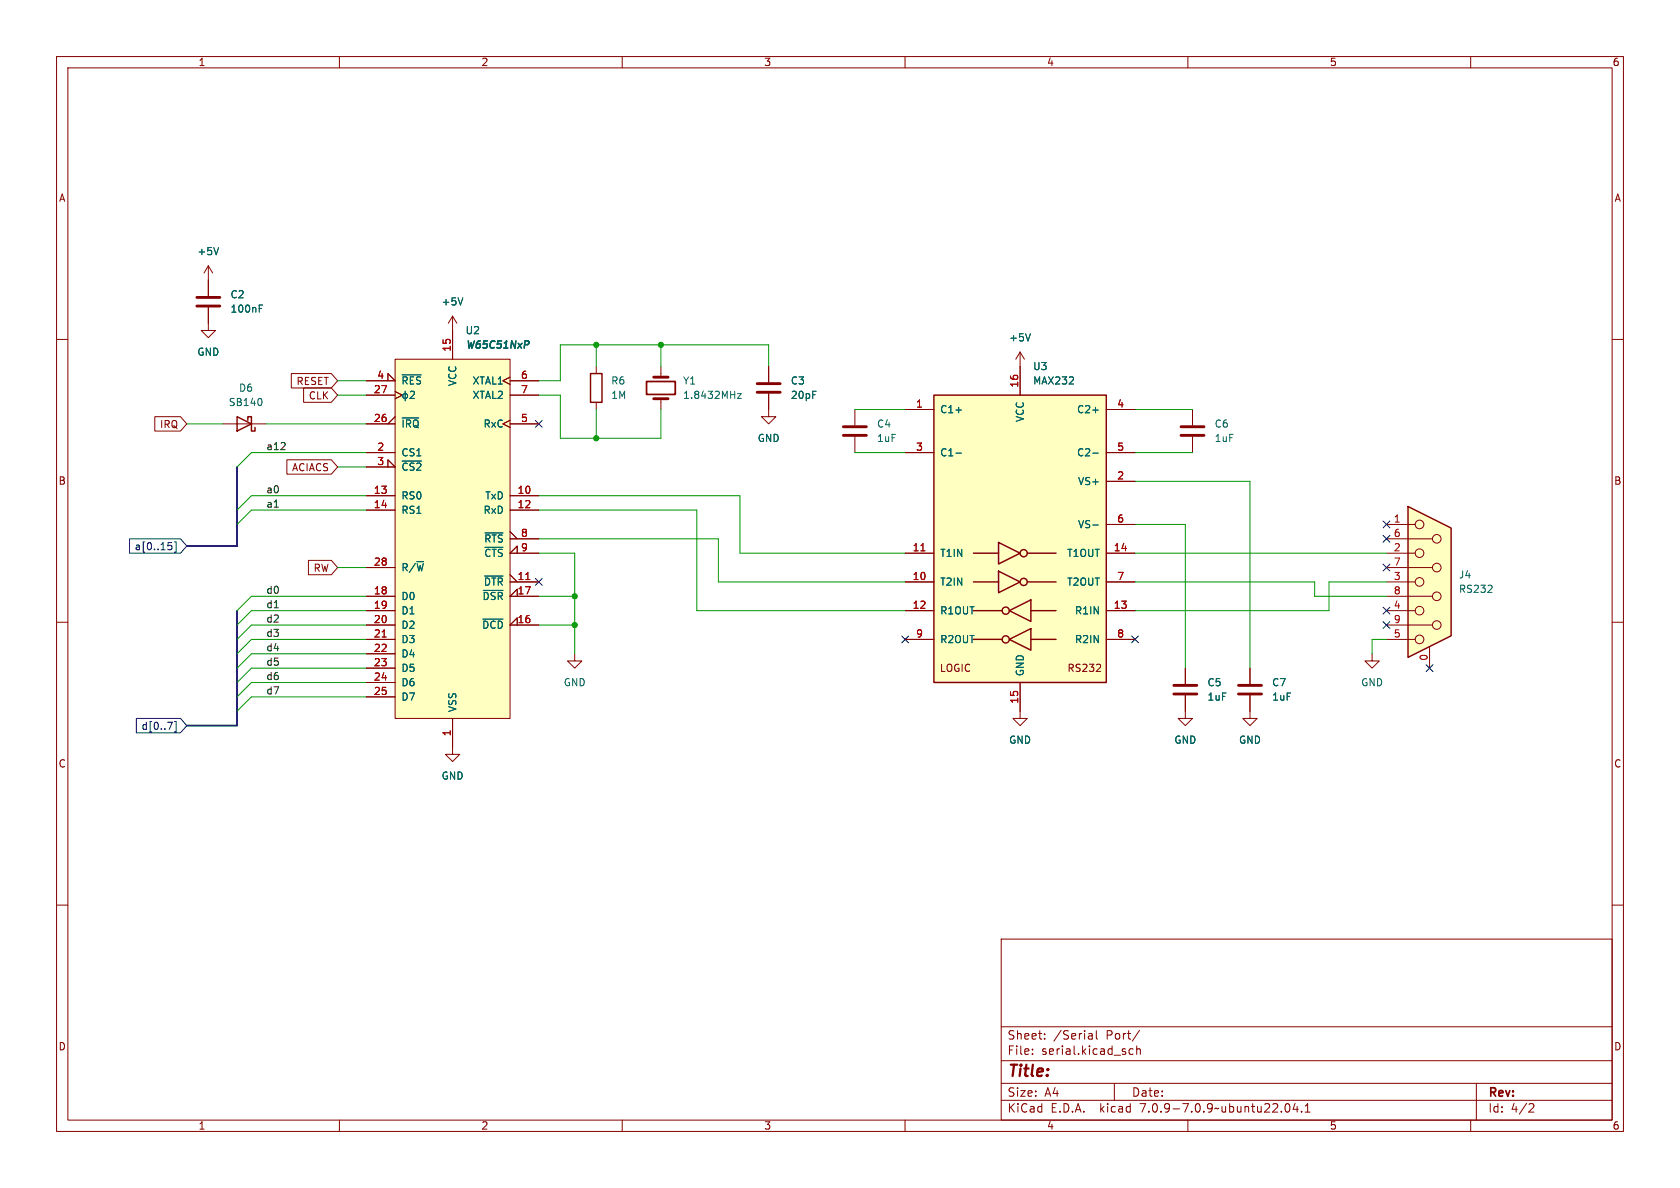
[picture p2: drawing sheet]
<svg xmlns="http://www.w3.org/2000/svg" width="297mm" height="210mm" viewBox="0 0 297 210" stroke-linecap="round" stroke-linejoin="round" font-family="sans-serif">
<g fill="none" stroke="#840000" stroke-width=".18">
<path d="M10 10h277v190h-277zM12 12h273v186h-273zM60 10v2M110 10v2M160 10v2M210 10v2M260 10v2M10 60h2M36.8 54.4v4h1.3l-1.3 1.3-1.2-1.3h1.2M36.8 47l-.7 1.3M36.8 47v5.3M36.8 47l.8 1.3"/>
<path d="M80 55.9v7.6M80 55.9l-.8 1.3M80 55.9l.8 1.3M285 60h2M39.4 74.9h7.6M64.8 67.3h5l-1.2-1.3v1.3M64.8 74.9h5M64.8 69.9h5M69.8 63.5h20.4v63.5h-20.4zM69.8 69.2l1.3 .7-1.3 .6M69.8 73.7l-1.2 1.2M90.2 74.3l-1.3 .6 1.3 .7"/>
<path d="M90.2 66.7l-1.3 .6 1.3 .6M90.2 74.9h5M90.2 69.9h5M90.2 67.3h5M105.4 64.8v1.2M105.4 71.1v1.3M116.8 64.8v1.9M116.8 70.5v1.9M135.9 69.6v4.1h1.3l-1.3 1.2-1.3-1.2h1.3M135.9 64.8v2.8M160 72.4h5.1M180.3 62.2l-.7 1.3"/>
<path d="M180.3 62.2v7.7M180.3 62.2l.8 1.3M195.6 72.4h5.1M210.8 72.4v2.8M210.8 77.2v2.8M64.8 82.6h5l-1.2-1.3v1.3M64.8 87.6h5M64.8 90.2h5M64.8 80h5M90.2 87.6h5M90.2 90.2h5M90.2 95.3h5"/>
<path d="M90.2 94l1.2 1.3M91.4 97.8v-1.3l-1.2 1.3h5M160 80h5.1M160 97.8h5.1M195.6 80h5.1M195.6 97.8h5.1M195.6 85.1h5.1M195.6 92.7h5.1M10 110h2M64.8 110.5h5M64.8 105.4h5M64.8 108h5"/>
<path d="M64.8 113h5M64.8 115.6h5M64.8 118.1h5M64.8 100.3h5M90.2 102.9h5M90.2 101.6l1.2 1.3M91.4 110.5v-1.3l-1.2 1.3h5M91.4 105.4v-1.3l-1.2 1.3h5M101.6 115.6v1.2h1.3l-1.3 1.3-1.3-1.3h1.3M160 102.9h5.1M160 108h5.1M160 113h5.1"/>
<path d="M193.8 118.7h.8M194.5 117.5v.5M195.6 102.9h5.1M195.6 108h5.1M195.6 113h5.1M209.5 118.1v2.8M221 118.1v2.8M242.6 115.6v1.2h1.2l-1.2 1.3-1.3-1.3h1.3M285 110h2M64.8 120.7h5M64.8 123.2h5M80 127v6.4h1.3l-1.3 1.2-1.3-1.2h1.3"/>
<path d="M180.3 120.7v6.3h1.3l-1.3 1.3-1.2-1.3h1.2M209.5 122.9v4.1h1.3l-1.3 1.3-1.2-1.3h1.2M221 122.9v4.1h1.2l-1.2 1.3-1.3-1.3h1.3M10 160h2M285 160h2M177 166h108v32h-108zM60 198v2M110 198v2M160 198v2M177 194.5h108M177 191.5h108M177 187.5h108"/>
<path d="M177 181.5h108M182.5 186.3v.1M182.5 185.5v.1M184.7 183.6v.1M184.7 182.8v.1M192.6 182.7h.3l.2 .2v.8M193.1 183.6l-.5 .1M193.1 183.1h-.5M193.8 182.2v1.3l.2 .2M197 191.5v3M200.3 185.5l-.4-.1-.3 .3v.4l.1 .2h.6M201 185.5l.2-.1 .3 .1 .1 .9"/>
<path d="M201 184.9v1.5M201.5 182.1l-1.3 2M210 198v2M227.3 195.2l.2-.1a.81 .81 0 0 1 .6 .6 .81 .81 0 0 1-.3 .8l-.1 .1a.81 .81 0 0 1-.4-1.4zM229 195l-.4 1.1h.9M229.3 195.6v1M230.1 196.5v.1M230.7 196.6h.9M230.7 195.5l.5-.4v1.5M260 198v2M261 191.5v6.5M270.5 195.1l.5 .1 .2 .3-1 1.1h1"/>
</g>
<path d="M114.3 67.4h5.1v2.3h-5.1z" fill="none" stroke="#840000" stroke-width=".3"/>
<path d="M34.8 54.1h4.1M34.8 52.6h4.1M115.6 70.5h2.5M115.6 66.7h2.5M133.9 69.3h4M133.9 67.8h4M208.8 77h4.1M208.8 75.4h4.1M207.5 122.7h4.1M207.5 121.2h4.1M218.9 122.7h4.1M218.9 121.2h4.1" fill="none" stroke="#840000" stroke-width=".51"/>
<g fill="none" stroke="#006464" stroke-width=".18">
<path d="M38.6 43.8l-.4 1.2M45.8 54.5h.5M45.8 53.9h.6M81.8 52.6l-.4 1.3M182.2 59l-.5 1.3M46.2 70.6l.1 .3-.1 .7M71.1 73.9h2.9M71.1 66.3h3.4M71.6 69.2v1.7M72.5 69.3l.5-.1 .3 .3-.8 .9h.8M130.4 69.6h.6l-.6 .8h.6M169 72.5h1"/>
<path d="M193.2 72.5h1M71.1 81.5h3.4M85.7 94.2h3.2M85.7 96.7h3.2M169 80.1h1M193.2 80.1h1M193.2 92.8h1M85.4 109.4h3.5M85.4 104.4h3.5M85.7 101.8h3.2"/>
<circle cx="71.6" cy="70" r=".44"/>
</g>
<g fill="none" stroke="#840000" stroke-width=".25">
<path d="M41.9 73.7l2.5 1.2-2.5 1.3zM43.8 74.3v-.6h.6v2.5h.7v-.6M104.4 66h2v5.1h-2zM165.1 69.9h30.5v50.8h-30.5zM172.1 97.8h4.4M176.5 95.9l3.8 1.9-3.8 1.9zM181.6 97.8h5.1M172.1 102.9h4.4M172.1 113h5.1M172.1 108h5.1M176.5 101l3.8 1.9-3.8 1.9zM178.4 113l3.8-1.9v3.8z"/>
<path d="M178.4 108l3.8-2v3.9zM181.6 102.9h5.1M182.2 113h4.5M182.2 108h4.5"/>
<circle cx="181" cy="97.8" r=".63"/>
<circle cx="177.8" cy="113" r=".63"/>
<circle cx="177.8" cy="107.9" r=".63"/>
<circle cx="181" cy="102.9" r=".63"/>
</g>
<g fill="#ffffc2" stroke="#ffffc2" stroke-width=".18">
<path d="M69.8 63.5h20.4v63.5h-20.4z"/>
<path d="M165.1 69.9h30.5v50.8h-30.5z"/>
</g>
<path d="M162.8 97.4h.7M67.6 112.6h.7M93 102.5h.7" fill="none" stroke="#a90000" stroke-width=".18"/>
<path d="M92.8 60.3h.6l.1 .4-.3 .2h-.5" fill="none" stroke="#006464" stroke-width=".25"/>
<path d="M248.9 89.5l7.6 3.8v19.1l-7.6 3.8z" fill="#ffffc2"/>
<g fill="none" stroke="#840000" stroke-width=".18">
<path d="M36.8 49.5v2.8M36.8 54.4v2.8M80 58.4v5.1M27.4 73.7h4.5l1.1 1.2-1.1 1.3h-4.5zM51.5 66h7.1l1.1 1.3-1.1 1.3h-7.1zM53.7 68.6h4.9l1.1 1.3-1.1 1.2h-4.9zM64.8 67.3h5l-1.2-1.3v1.3M64.8 74.9h5M64.8 69.9h5M69.8 69.2l1.3 .7-1.3 .6M69.8 73.7l-1.2 1.2M90.2 74.3l-1.3 .6 1.3 .7"/>
<path d="M90.2 66.7l-1.3 .6 1.3 .6M90.2 74.9h5M90.2 69.9h5M90.2 67.3h5M135.9 64.8v2.8M135.9 69.6v2.8M151.1 72.4v2.8M151.1 77.2v2.8M160 72.4h5.1M180.3 64.8v5.1M195.6 72.4h5.1M50.7 81.3h7.9l1.1 1.3-1.1 1.2h-7.9z"/>
<path d="M54.5 99.1h4.1l1.1 1.2-1.1 1.3h-4.1zM64.8 82.6h5l-1.2-1.3v1.3M64.8 80h5M64.8 87.6h5M64.8 90.2h5M90.2 95.3h5M90.2 87.6h5M90.2 90.2h5M90.2 94l1.2 1.3M91.4 97.8v-1.3l-1.2 1.3h5M160 97.8h5.1M160 80h5.1"/>
<path d="M195.6 97.8h5.1M195.6 92.7h5.1M195.6 85.1h5.1M195.6 80h5.1M245.1 97.8h5.1M245.1 95.3h8.1M245.1 92.7h5.1M64.8 113h5M64.8 110.5h5M64.8 108h5M64.8 105.4h5M64.8 100.3h5"/>
<path d="M64.8 115.6h5M64.8 118.1h5M90.2 102.9h5M90.2 101.6l1.2 1.3M91.4 110.5v-1.3l-1.2 1.3h5M91.4 105.4v-1.3l-1.2 1.3h5M160 113h5.1M160 108h5.1M160 102.9h5.1M195.6 113h5.1M195.6 108h5.1M195.6 102.9h5.1"/>
<path d="M209.5 118.1v2.8M221 118.1v2.8M245.1 113h5.1M245.1 110.5h8.1M245.1 108h5.1M245.1 105.4h8.1M245.1 102.9h5.1M245.1 100.3h8.1M252.7 114.3v3.8M64.8 120.7h5M64.8 123.2h5M80 127v5.1"/>
<path d="M180.3 120.7v5M209.5 122.9v2.8M221 122.9v2.8"/>
<circle cx="251" cy="92.7" r=".76"/>
<circle cx="251" cy="97.8" r=".76"/>
<circle cx="254" cy="95.2" r=".76"/>
<circle cx="251" cy="113" r=".76"/>
<circle cx="251" cy="107.9" r=".76"/>
<circle cx="251" cy="102.9" r=".76"/>
<circle cx="254" cy="110.5" r=".76"/>
<circle cx="254" cy="105.4" r=".76"/>
<circle cx="254" cy="100.3" r=".76"/>
</g>
<path d="M248.9 89.5l7.6 3.8v19.1l-7.6 3.8z" fill="none" stroke="#840000" stroke-width=".25"/>
<g fill="none" stroke="#006464" stroke-width=".18">
<path d="M38.6 43.8l-.4 1.2M45.8 54.5h.5M45.8 53.9h.6M81.8 52.6l-.4 1.3M182.2 59l-.5 1.3M71.1 73.9h2.9M71.1 66.3h3.4M71.6 69.2v1.7M72.5 69.3l.5-.1 .3 .3-.8 .9h.8M169 72.5h1M193.2 72.5h1M71.1 81.5h3.4"/>
<path d="M85.7 94.2h3.2M85.7 96.7h3.2M169 80.1h1M193.2 80.1h1M193.2 92.8h1M85.4 109.4h3.5M85.4 104.4h3.5M85.7 101.8h3.2M263 104.7h.8M263.7 103.6v.4"/>
<circle cx="71.6" cy="70" r=".44"/>
</g>
<path d="M149.1 77h4.1M149.1 75.4h4.1" fill="none" stroke="#840000" stroke-width=".51"/>
<g fill="none" stroke="#000084" stroke-width=".18">
<path d="M94.6 74.3l1.3 1.2M95.9 74.3l-1.3 1.2M22.9 95.2h9l1.1 1.3-1.1 1.3h-9zM29.7 95.9h.6M29.9 96.4h.3l.2 .2-.1 .5-.4 .1M30.8 95.8h.3v1.8h-.3M244.5 99.7l1.2 1.2M244.5 92.1l1.2 1.2M244.5 94.6l1.2 1.3M245.7 99.7l-1.2 1.2M245.7 92.1l-1.2 1.2M245.7 94.6l-1.2 1.3"/>
<path d="M94.6 102.3l1.3 1.2M95.9 102.3l-1.3 1.2M159.4 112.4l1.2 1.2M160.6 112.4l-1.2 1.2M200.1 112.4l1.2 1.2M201.3 112.4l-1.2 1.2M244.5 109.9l1.2 1.2M244.5 107.3l1.2 1.3M245.7 109.9l-1.2 1.2M245.7 107.3l-1.2 1.3M252.1 117.5l1.2 1.2M253.3 117.5l-1.2 1.2"/>
<path d="M24.1 127h7.8l1.1 1.3-1.1 1.2h-7.8zM29.6 127.7h.9l-.6 1.2M30.8 127.5h.3v1.9h-.3"/>
</g>
<path d="M41.9 82.6v13.9h-8.9M41.9 108v20.3h-8.9" fill="none" stroke="#000084" stroke-width=".3"/>
<g fill="none" stroke="#009600" stroke-width=".18">
<path d="M33 74.9h6.4M47 74.9h17.8M59.7 67.3h5.1M59.7 69.9h5.1M95.2 69.9h3.9v7.6h17.7v-5.1M105.4 61v3.8M105.4 72.4v5.1M116.8 61v3.8M135.9 64.8v-3.8h-36.8v6.3h-3.9M151.1 72.4h8.9M200.7 72.4h10.1M59.7 82.6h5.1"/>
<path d="M64.8 80h-20.4l-2.5 2.6M64.8 90.2h-20.4l-2.5 2.5M64.8 87.6h-20.4l-2.5 2.6M95.2 95.3h31.8v7.6h33M95.2 90.2h28v17.8h36.8M95.2 87.6h35.6v10.2h29.2M95.2 97.8h6.4v17.8M151.1 80h8.9M200.7 92.7h8.8v25.4M200.7 80h10.1M200.7 85.1h20.3v33M200.7 97.8h44.4"/>
<path d="M59.7 100.3h5.1M64.8 105.4h-20.4l-2.5 2.6M64.8 108h-20.4l-2.5 2.5M64.8 113h-20.4l-2.5 2.6M64.8 115.6h-20.4l-2.5 2.5M64.8 110.5h-20.4l-2.5 2.5M64.8 118.1h-20.4l-2.5 2.6M95.2 105.4h6.4M95.2 110.5h6.4M200.7 102.9h31.7v2.5h12.7M245.1 102.9h-10.2v5.1h-34.2M245.1 113h-2.5v2.6"/>
<path d="M64.8 120.7h-20.4l-2.5 2.5M64.8 123.2h-20.4l-2.5 2.5"/>
</g>
<path d="M162.8 97.4h.7M67.6 112.6h.7M93 102.5h.7" fill="none" stroke="#a90000" stroke-width=".18"/>
<path d="M92.8 60.3h.6l.1 .4-.3 .2h-.5" fill="none" stroke="#006464" stroke-width=".25"/>
<g fill="#009600" stroke="#009600" stroke-width=".18">
<circle cx="101.6" cy="105.4" r=".46"/>
<circle cx="101.6" cy="110.5" r=".46"/>
<circle cx="105.4" cy="61" r=".46"/>
<circle cx="105.4" cy="77.5" r=".46"/>
<circle cx="116.8" cy="61" r=".46"/>
</g>
<text font-size="2.8" fill="#840000" x="178" y="190.9">Title:</text>
<g font-size="2.1" fill="#840000">
<text x="178" y="184">Sheet:</text>
<text x="186.2" y="184">/Serial</text>
<text x="195.6" y="184">Port/</text>
<text x="178" y="186.7">File:</text>
<text x="184.1" y="186.7">serial.kicad_sch</text>
<text x="178" y="196.9">KiCad</text>
<text x="178" y="194.1">Size:</text>
<text x="184.7" y="194.1">A4</text>
<text x="185.7" y="196.9">E.D.A.</text>
<text x="194.6" y="196.9">kicad</text>
<text x="200" y="194.1">Date:</text>
<text x="201.8" y="196.9">7.0.9-7.0.9~ubuntu22.04.1</text>
<text x="263" y="194.3">Rev:</text>
<text x="263" y="196.9">Id:</text>
<text x="267.1" y="196.9">4/2</text>
</g>
<g font-size="1.8" fill="#840000">
<text x="35" y="11.9">1</text>
<text x="85" y="11.9">2</text>
<text x="135" y="11.9">3</text>
<text x="185" y="11.9">4</text>
<text x="235" y="11.9">5</text>
<text x="285" y="11.9">6</text>
<text x="10.3" y="35.9">A</text>
<text x="285.3" y="35.9">A</text>
<text x="52.3" y="68.3">RESET</text>
<text x="54.5" y="70.8">CLK</text>
<text x="28.2" y="75.9">IRQ</text>
<text x="51.5" y="83.5">ACIACS</text>
<text x="10.3" y="85.9">B</text>
<text x="285.3" y="85.9">B</text>
<text x="55.3" y="101.3">RW</text>
<text x="166" y="119">LOGIC</text>
<text x="188.6" y="119">RS232</text>
<text x="10.3" y="135.9">C</text>
<text x="285.3" y="135.9">C</text>
<text x="10.3" y="185.9">D</text>
<text x="285.3" y="185.9">D</text>
<text x="35" y="199.9">1</text>
<text x="85" y="199.9">2</text>
<text x="135" y="199.9">3</text>
<text x="185" y="199.9">4</text>
<text x="235" y="199.9">5</text>
<text x="285" y="199.9">6</text>
</g>
<g font-size="1.8" fill="#006464">
<text x="34.8" y="45.3">+5V</text>
<text x="40.6" y="52.9">C2</text>
<text x="40.6" y="55.5">100nF</text>
<text x="78" y="54.2">+5V</text>
<text x="82.2" y="59.3">U2</text>
<text x="34.8" y="63.1">GND</text>
<text x="82.2" y="62">W65C51NxP</text>
<text x="178.3" y="60.6">+5V</text>
<text x="182.5" y="65.6">U3</text>
<text x="40.3" y="72">SB140</text>
<text x="42.2" y="69.4">D6</text>
<text x="70.9" y="68.2">~{RES}</text>
<text x="80.9" y="68.3" transform="rotate(-90 80.9 68.3)">VCC</text>
<text x="83.4" y="68.2">XTAL1</text>
<text x="83.4" y="70.7">XTAL2</text>
<text x="108" y="68.2">R6</text>
<text x="108" y="70.7">1M</text>
<text x="120.7" y="68.2">Y1</text>
<text x="120.7" y="70.7">1.8432MHz</text>
<text x="139.7" y="68.2">C3</text>
<text x="139.7" y="70.7">20pF</text>
<text x="182.5" y="68.2">MAX232</text>
<text x="70.9" y="75.8">~{IRQ}</text>
<text x="85.4" y="75.8">RxC</text>
<text x="154.9" y="75.8">C4</text>
<text x="166.1" y="73.3">C1+</text>
<text x="181.2" y="74.7" transform="rotate(-90 181.2 74.7)">VCC</text>
<text x="190.3" y="73.3">C2+</text>
<text x="214.6" y="75.8">C6</text>
<text x="70.9" y="80.9">CS1</text>
<text x="70.9" y="83.4">~{CS2}</text>
<text x="133.9" y="78.3">GND</text>
<text x="154.9" y="78.3">1uF</text>
<text x="166.1" y="80.9">C1-</text>
<text x="190.3" y="80.9">C2-</text>
<text x="214.6" y="78.3">1uF</text>
<text x="70.9" y="88.5">RS0</text>
<text x="85.7" y="88.5">TxD</text>
<text x="190.5" y="86">VS+</text>
<text x="70.9" y="91">RS1</text>
<text x="85.4" y="91">RxD</text>
<text x="190.5" y="93.6">VS-</text>
<text x="70.9" y="101.2">R/~{W}</text>
<text x="85.5" y="96.1">~{RTS}</text>
<text x="85.5" y="98.7">~{CTS}</text>
<text x="166.1" y="98.7">T1IN</text>
<text x="188.6" y="98.7">T1OUT</text>
<text x="70.9" y="106.3">D0</text>
<text x="85.2" y="106.3">~{DSR}</text>
<text x="85.4" y="103.7">~{DTR}</text>
<text x="166.1" y="103.7">T2IN</text>
<text x="188.6" y="103.7">T2OUT</text>
<text x="257.8" y="102.5">J4</text>
<text x="257.8" y="105">RS232</text>
<text x="70.9" y="108.8">D1</text>
<text x="70.9" y="111.4">D2</text>
<text x="70.9" y="113.9">D3</text>
<text x="85.1" y="111.4">~{DCD}</text>
<text x="166.1" y="108.8">R1OUT</text>
<text x="166.1" y="113.9">R2OUT</text>
<text x="189.9" y="108.8">R1IN</text>
<text x="189.9" y="113.9">R2IN</text>
<text x="70.9" y="116.4">D4</text>
<text x="70.9" y="119">D5</text>
<text x="181.2" y="119.6" transform="rotate(-90 181.2 119.6)">GND</text>
<text x="70.9" y="121.5">D6</text>
<text x="70.9" y="124.1">D7</text>
<text x="80.9" y="126" transform="rotate(-90 80.9 126)">VSS</text>
<text x="99.6" y="121.5">GND</text>
<text x="213.4" y="121.5">C5</text>
<text x="213.4" y="124.1">1uF</text>
<text x="224.8" y="121.5">C7</text>
<text x="224.8" y="124.1">1uF</text>
<text x="240.5" y="121.5">GND</text>
<text x="178.3" y="131.7">GND</text>
<text x="207.5" y="131.7">GND</text>
<text x="218.9" y="131.7">GND</text>
<text x="78" y="138">GND</text>
</g>
<g font-size="1.8" fill="#a90000">
<text x="79.8" y="62.3" transform="rotate(-90 79.8 62.3)">15</text>
<text x="66" y="69.6">27</text>
<text x="66.6" y="67.1">4</text>
<text x="92" y="67.1">6</text>
<text x="92" y="69.6">7</text>
<text x="180.1" y="68.6" transform="rotate(-90 180.1 68.6)">16</text>
<text x="66" y="74.7">26</text>
<text x="92" y="74.7">5</text>
<text x="161.9" y="72.1">1</text>
<text x="197.4" y="72.1">4</text>
<text x="66.6" y="79.8">2</text>
<text x="66.6" y="82.3">3</text>
<text x="161.9" y="79.8">3</text>
<text x="197.4" y="79.8">5</text>
<text x="66" y="87.4">13</text>
<text x="66" y="89.9">14</text>
<text x="91.4" y="87.4">10</text>
<text x="91.4" y="89.9">12</text>
<text x="197.4" y="84.8">2</text>
<text x="92" y="95">8</text>
<text x="197.4" y="92.5">6</text>
<text x="246.3" y="92.5">1</text>
<text x="246.3" y="95">6</text>
<text x="66" y="100.1">28</text>
<text x="92" y="97.5">9</text>
<text x="161.2" y="97.5">11</text>
<text x="196.8" y="97.5">14</text>
<text x="246.3" y="97.5">2</text>
<text x="246.3" y="100.1">7</text>
<text x="66" y="105.2">18</text>
<text x="66" y="107.7">19</text>
<text x="91.4" y="102.6">11</text>
<text x="91.4" y="105.2">17</text>
<text x="161.2" y="102.6">10</text>
<text x="161.2" y="107.7">12</text>
<text x="196.8" y="107.7">13</text>
<text x="197.4" y="102.6">7</text>
<text x="246.3" y="102.6">3</text>
<text x="246.3" y="107.7">4</text>
<text x="246.3" y="105.2">8</text>
<text x="66" y="110.2">20</text>
<text x="66" y="112.8">21</text>
<text x="91.4" y="110.2">16</text>
<text x="161.9" y="112.8">9</text>
<text x="197.4" y="112.8">8</text>
<text x="246.3" y="112.8">5</text>
<text x="246.3" y="110.2">9</text>
<text x="66" y="115.3">22</text>
<text x="66" y="117.9">23</text>
<text x="252.5" y="116.9" transform="rotate(-90 252.5 116.9)">0</text>
<text x="66" y="120.4">24</text>
<text x="66" y="122.9">25</text>
<text x="180.1" y="124.5" transform="rotate(-90 180.1 124.5)">15</text>
<text x="79.8" y="130.2" transform="rotate(-90 79.8 130.2)">1</text>
</g>
<g font-size="1.8" fill="#0f0f0f">
<text x="47" y="79.7">a12</text>
<text x="47" y="89.8">a1</text>
<text x="47" y="87.3">a0</text>
<text x="47" y="107.6">d1</text>
<text x="47" y="105.1">d0</text>
<text x="47" y="112.7">d3</text>
<text x="47" y="110.1">d2</text>
<text x="47" y="117.8">d5</text>
<text x="47" y="115.2">d4</text>
<text x="47" y="122.8">d7</text>
<text x="47" y="120.3">d6</text>
</g>
<g font-size="1.8" fill="#000084">
<text x="23.7" y="97.5">a[0..15]</text>
<text x="24.9" y="129.2">d[0..7]</text>
</g>
</svg>
